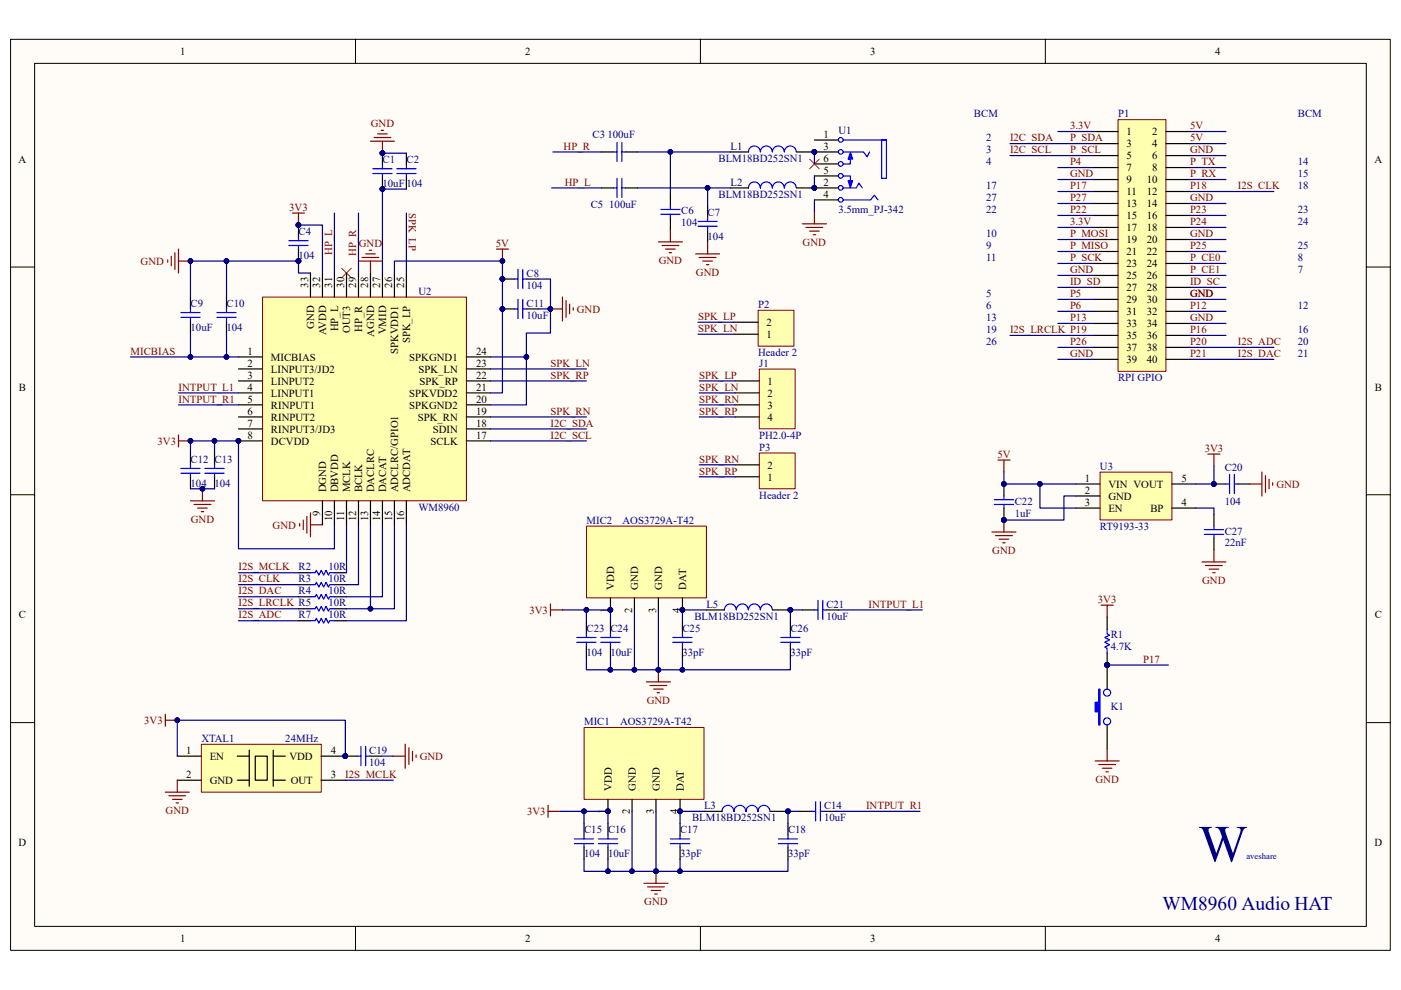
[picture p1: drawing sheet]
<svg xmlns="http://www.w3.org/2000/svg" width="297mm" height="210mm" viewBox="0 0 297 210" stroke-linecap="round" stroke-linejoin="round" font-family="sans-serif">
<path d="M2.3 8.4h292.5v193.2h-292.5z" fill="#fffcf8"/>
<path d="M2.2 8.3h292.6v193.3h-292.6z" fill="none" stroke="#000" stroke-width=".21"/>
<path d="M7.4 13.5h282.3v183h-282.3z" fill="#fffcf8"/>
<g fill="none" stroke="#000" stroke-width=".21">
<path d="M7.3 13.4h282.4v183.1h-282.4zM75.4 8.3v5.1M148.5 8.3v5.1M221.6 8.3v5.1M2.2 56.6h5.1M289.7 56.6h5.1M2.2 104.9h5.1M289.7 104.9h5.1M2.2 153.3h5.1M289.7 153.3h5.1M75.4 196.5v5.1M148.5 196.5v5.1"/>
<path d="M221.6 196.5v5.1"/>
</g>
<g fill="none" stroke="#000" stroke-width=".25">
<path d="M63.3 47.7v2.6M63.3 52.8v2.6M40.4 63v2.5M40.4 68.1v2.5M48 63v2.5M48 68.1v2.5M40.4 96.1v2.5M45.5 96.1v2.5M40.4 101.1v2.6M45.5 101.1v2.6M63.3 121.5h2.5M63.3 124h2.5"/>
<path d="M63.3 126.6h2.5M63.3 129.1h2.5M63.3 131.7h2.5M70.9 121.5h2.6M70.9 124h2.6M70.9 126.6h2.6M70.9 129.1h2.6M70.9 131.7h2.6"/>
</g>
<g fill="none" stroke="#00f" stroke-width=".25">
<path d="M61.3 51.1h4M61.3 52.1h4M63.3 50.3v.8M63.3 52.1v.7M38.4 66.3h4M38.4 67.3h4M40.4 65.5v.8M40.4 67.3v.8M46 66.3h4.1M46 67.3h4.1M48 65.5v.8M48 67.3v.8"/>
<path d="M38.4 99.4h4M40.4 98.6v.8M43.4 99.4h4.1M45.5 98.6v.8M38.4 100.4h4M40.4 100.4v.7M43.4 100.4h4.1M45.5 100.4v.7M65.8 121.5h1l.3-.5 .5 1 .5-1 .5 1 .5-1 .5 1 .3-.5h1M65.8 124h1l.3-.5 .5 1 .5-1 .5 1 .5-1 .5 1 .3-.5h1M65.8 126.6h1l.3-.5 .5 1 .5-1 .5 1 .5-1 .5 1 .3-.5h1M65.8 129.1h1l.3-.5 .5 1 .5-1 .5 1 .5-1 .5 1 .3-.5h1"/>
<path d="M65.8 131.7h1l.3-.6 .5 1.1 .5-1.1 .5 1.1 .5-1.1 .5 1.1 .3-.5h1"/>
</g>
<g fill="none" stroke="#800000" stroke-width=".25">
<path d="M35.6 55.1v.5M36.3 54.4v2M37.1 53.6v3.5M37.8 55.4h2.6M37.8 52.8v5.1M62 45.2h2.6M63.3 45.2v2.5M105.3 52.8h2.5M106.5 52.8v2.6M37.8 93.5h2.6M37.8 92.2v2.6M40.4 106.2h5.1"/>
<path d="M41.1 107h3.6M41.9 107.8h2M42.7 108.5h.5M42.9 103.7v2.5M63.5 111.1v.5M64.3 110.3v2M65.1 109.5v3.6M65.8 111.3h2.6M65.8 108.8v5.1"/>
</g>
<g fill="#000080" stroke="#000080" stroke-width=".21">
<circle cx="40.4" cy="55.4" r=".49"/>
<circle cx="40.4" cy="93.5" r=".49"/>
<circle cx="42.9" cy="103.7" r=".49"/>
<circle cx="106.5" cy="55.4" r=".5"/>
<circle cx="63.3" cy="55.4" r=".5"/>
<circle cx="63.3" cy="47.7" r=".5"/>
</g>
<path d="M72.4 56.9l2.1 2M74.5 56.9l-2.1 2" fill="none" stroke="#f00" stroke-width=".21"/>
<path d="M55.7 63h43.2v43.2h-43.2z" fill="#ffffb0"/>
<path d="M55.7 63h43.2v43.2h-43.2z" fill="none" stroke="#800000" stroke-width=".21"/>
<g fill="none" stroke="#000" stroke-width=".25">
<path d="M81.1 32.5v2.5M81.1 37.6v2.5M86.2 32.5v2.5M86.2 37.6v2.5M65.8 57.9v5.1M68.4 57.9v5.1M70.9 57.9v5.1M73.5 57.9v5.1M76 57.9v5.1M78.5 57.9v5.1M81.1 57.9v5.1M83.6 57.9v5.1"/>
<path d="M86.2 57.9v5.1M106.5 59.2h2.6M111.6 59.2h2.5M50.6 75.7h5M50.6 78.3h5M98.9 75.7h5.1M98.9 78.3h5.1M106.5 65.5h2.6M111.6 65.5h2.5M50.6 80.8h5M50.6 83.3h5M50.6 85.9h5"/>
<path d="M50.6 88.4h5M50.6 91h5M50.6 93.5h5M98.9 80.8h5.1M98.9 83.3h5.1M98.9 85.9h5.1M98.9 88.4h5.1M98.9 91h5.1M98.9 93.5h5.1M68.4 106.2v5.1M70.9 106.2v5.1M73.5 106.2v5.1"/>
<path d="M76 106.2v5.1M78.5 106.2v5.1M81.1 106.2v5.1M83.6 106.2v5.1M86.2 106.2v5.1"/>
</g>
<g fill="#000080" stroke="#000080" stroke-width=".21">
<circle cx="50.6" cy="93.5" r=".5"/>
<circle cx="81.1" cy="32.5" r=".49"/>
<circle cx="81.1" cy="40.1" r=".49"/>
<circle cx="106.5" cy="65.5" r=".5"/>
<circle cx="106.5" cy="59.2" r=".5"/>
</g>
<g fill="none" stroke="#00f" stroke-width=".25">
<path d="M79.1 35.8h4M79.1 36.8h4M81.1 35v.8M81.1 36.8v.8M84.1 35.8h4.1M84.1 36.8h4.1M86.2 35v.8M86.2 36.8v.8M178.8 39.9h2.8l.5-1.1 .7 1.1M178.8 32.2h4.3l.8 1.1 .5-1.1M178.8 29.7h9.1M186.9 29.7h1v8.1h-1z"/>
<path d="M109.1 59.2h.7M109.8 57.2v4M110.8 57.1v4.1M110.8 59.2h.8M109.1 65.5h.7M109.8 63.5v4.1M110.8 63.5v4.1M110.8 65.5h.8"/>
<circle cx="178.2" cy="29.7" r=".5"/>
<circle cx="178.2" cy="37.3" r=".5"/>
<circle cx="178.3" cy="39.8" r=".5"/>
<circle cx="178.3" cy="32.2" r=".5"/>
</g>
<path d="M179.8 38.3h1l-.5 1.6z" fill="#00f"/>
<path d="M179.8 38.3h1l-.5 1.6z" fill="none" stroke="#00f" stroke-width=".21"/>
<g fill="none" stroke="#00f" stroke-width=".25">
<path d="M178.8 37.3h1.5v2M180.3 33v1.8h-1.5"/>
<circle cx="178.2" cy="34.8" r=".5"/>
</g>
<path d="M180.3 32.2l.5 1.6h-1z" fill="#00f"/>
<path d="M180.3 32.2l.5 1.6h-1z" fill="none" stroke="#00f" stroke-width=".21"/>
<path d="M177.8 42.3a.5 .5 0 0 1 .7-.4 .5 .5 0 0 1 0 .9 .5 .5 0 0 1-.7-.4M178.8 42.4h5.8l.8-1 .8 1" fill="none" stroke="#00f" stroke-width=".25"/>
<path d="M172.7 29.7h5.1M172.7 32.2h5.1M172.7 34.8h5.1M172.7 37.3h5.1M172.7 39.9h5.1M172.7 42.4h5.1" fill="none" stroke="#000" stroke-width=".25"/>
<g fill="#000080" stroke="#000080" stroke-width=".21">
<circle cx="172.7" cy="32.2" r=".49"/>
<circle cx="172.6" cy="39.8" r=".49"/>
</g>
<path d="M170.1 47.5h5.1M170.9 48.2h3.6M171.7 49h2M172.4 49.8h.5M172.7 44.9v2.6" fill="none" stroke="#800000" stroke-width=".25"/>
<path d="M171.7 33.8l2 2M173.7 33.8l-2 2" fill="none" stroke="#f00" stroke-width=".21"/>
<path d="M161 78.3h7.6v12.7h-7.6z" fill="#ffffb0"/>
<path d="M161 78.3h7.6v12.7h-7.6z" fill="none" stroke="#800000" stroke-width=".21"/>
<g fill="none" stroke="#000" stroke-width=".25">
<path d="M155.9 80.8h5.1M155.9 83.3h5.1M155.9 85.9h5.1M155.9 88.4h5.1M124.3 131.9v2.6M124.3 137v2.5M129.4 131.9v2.6M129.4 137v2.5M144.7 131.9v2.6M144.7 137v2.5M149.8 129.4h3.8M163.8 129.4h3.8"/>
<path d="M167.6 131.9v2.6M167.6 137v2.5M170.1 129.4h2.6M175.2 129.4h2.6"/>
</g>
<g fill="none" stroke="#800000" stroke-width=".25">
<path d="M78.5 30h5.1M79.3 29.2h3.6M80.1 28.4h2M80.8 27.6h.5M81.1 30v2.5M116.7 65.5h2.5M119.2 63v5.1M120 63.8v3.5M120.8 64.5v2M121.5 65.3v.5M116.7 128.1v2.5M116.7 129.4h2.5"/>
<path d="M137.1 144.6h5M137.8 145.4h3.6M138.6 146.2h2M139.3 146.9h.5M139.6 142.1v2.5"/>
</g>
<g fill="none" stroke="#00f" stroke-width=".25">
<path d="M122.3 136.2h4.1M122.3 135.2h4.1M124.3 134.5v.7M124.3 136.2v.8M127.4 136.2h4.1M127.4 135.2h4.1M129.4 134.5v.7M129.4 136.2v.8M142.6 136.2h4.1M142.6 135.2h4.1M144.7 134.5v.7M144.7 136.2v.8"/>
<path d="M156.1 129.3a1.26 1.26 0 0 0-1.3-1.2 1.26 1.26 0 0 0-1.2 1.3M158.6 129.3a1.26 1.26 0 0 0-1.2-1.2 1.26 1.26 0 0 0-1.3 1.3M161.2 129.3a1.26 1.26 0 0 0-1.3-1.2 1.26 1.26 0 0 0-1.2 1.3M163.7 129.3a1.26 1.26 0 0 0-1.2-1.2 1.26 1.26 0 0 0-1.3 1.3M165.5 136.2h4.1M165.5 135.2h4.1M167.6 134.5v.7M167.6 136.2v.8M172.7 129.4h.7M173.4 127.3v4.1M174.5 127.3v4.1M174.5 129.4h.7"/>
</g>
<g fill="#000080" stroke="#000080" stroke-width=".21">
<circle cx="167.6" cy="129.4" r=".49"/>
<circle cx="139.6" cy="142.1" r=".49"/>
<circle cx="81.1" cy="32.5" r=".49"/>
<circle cx="116.7" cy="65.5" r=".49"/>
</g>
<path d="M42.7 157.9h25.4v10.1h-25.4z" fill="#ffffb0"/>
<path d="M42.7 157.9h25.4v10.1h-25.4z" fill="none" stroke="#800000" stroke-width=".21"/>
<path d="M52.8 159.1v7.7M57.9 159.1v7.7M37.6 160.4h5.1M37.6 165.5h5.1M50.3 160.4h2.5M50.3 165.5h2.5M54.1 160.4h2.6v5.1h-2.6zM57.9 160.4h2.6M57.9 165.5h2.6M68.1 160.4h7.7M68.1 165.5h5.1M78.3 160.4h2.5" fill="none" stroke="#000" stroke-width=".25"/>
<g fill="#000080" stroke="#000080" stroke-width=".21">
<circle cx="73.2" cy="160.4" r=".49"/>
<circle cx="37.6" cy="152.7" r=".5"/>
</g>
<path d="M35 151.5v2.5M35 152.8h2.6M85.9 157.8v5.1M86.7 158.6v3.6M87.5 159.4v2M35 168h5.1M35.8 168.8h3.6M36.6 169.5h2M37.3 170.3h.5M37.6 165.5v2.5M83.4 160.4h2.5M88.2 160.1v.5" fill="none" stroke="#800000" stroke-width=".25"/>
<path d="M76.5 158.3v4.1M77.5 158.3v4.1M75.8 160.4h.7M77.5 160.4h.8" fill="none" stroke="#00f" stroke-width=".25"/>
<path d="M124.4 111.6h25.4v15.2h-25.4z" fill="#ffffb0"/>
<path d="M124.4 111.6h25.4v15.2h-25.4z" fill="none" stroke="#800000" stroke-width=".21"/>
<path d="M129.4 126.8v2.6M134.5 126.8v2.6M139.6 126.8v2.6M144.7 126.8v2.6" fill="none" stroke="#000" stroke-width=".25"/>
<g fill="#000080" stroke="#000080" stroke-width=".21">
<circle cx="129.4" cy="129.4" r=".49"/>
<circle cx="144.7" cy="129.4" r=".49"/>
</g>
<path d="M76 55.4h5.1M76.8 54.6h3.5M77.5 53.8h2.1M78.3 53.1h.5M78.5 55.4v2.5" fill="none" stroke="#800000" stroke-width=".25"/>
<path d="M237.1 25.4h10.1v53.4h-10.1z" fill="#ffffb0"/>
<path d="M237 25.4h10.2v53.4h-10.2z" fill="none" stroke="#800000" stroke-width=".21"/>
<g fill="none" stroke="#000" stroke-width=".25">
<path d="M231.9 27.9h5.1M231.9 30.5h5.1M231.9 33h5.1M231.9 35.5h5.1M231.9 38.1h5.1M247.2 27.9h5.1M247.2 30.5h5.1M247.2 33h5.1M247.2 35.5h5.1M247.2 38.1h5.1M231.9 40.6h5.1M231.9 43.2h5.1"/>
<path d="M231.9 45.7h5.1M231.9 48.2h5.1M231.9 50.8h5.1M231.9 53.3h5.1M231.9 55.9h5.1M231.9 58.4h5.1M247.2 40.6h5.1M247.2 43.2h5.1M247.2 45.7h5.1M247.2 48.2h5.1M247.2 50.8h5.1M247.2 53.3h5.1"/>
<path d="M247.2 55.9h5.1M247.2 58.4h5.1M231.9 61h5.1M231.9 63.5h5.1M231.9 66h5.1M231.9 68.6h5.1M231.9 71.1h5.1M231.9 73.7h5.1M231.9 76.2h5.1M247.2 61h5.1M247.2 63.5h5.1M247.2 66h5.1"/>
<path d="M247.2 68.6h5.1M247.2 71.1h5.1M247.2 73.7h5.1M247.2 76.2h5.1M123.8 174.6v2.6M123.8 179.7v2.6M128.9 174.6v2.6M128.9 179.7v2.6M144.2 174.6v2.6M144.2 179.7v2.6M149.3 172.1h3.8M163.3 172.1h3.8"/>
<path d="M167.1 174.6v2.6M167.1 179.7v2.6M169.6 172.1h2.6M174.7 172.1h2.5"/>
</g>
<path d="M116.2 170.8v2.6M116.2 172.1h2.5M136.5 187.3h5.1M137.3 188.1h3.6M138.1 188.9h2M138.8 189.6h.5M139.1 184.8v2.5" fill="none" stroke="#800000" stroke-width=".25"/>
<g fill="none" stroke="#00f" stroke-width=".25">
<path d="M121.8 178.9h4.1M121.8 177.9h4.1M123.8 177.2v.7M123.8 178.9v.8M126.9 178.9h4.1M126.9 177.9h4.1M128.9 177.2v.7M128.9 178.9v.8M142.1 178.9h4.1M142.1 177.9h4.1M144.2 177.2v.7M144.2 178.9v.8"/>
<path d="M155.6 172a1.26 1.26 0 0 0-1.3-1.2 1.26 1.26 0 0 0-1.2 1.3M158.1 172a1.26 1.26 0 0 0-1.3-1.2 1.26 1.26 0 0 0-1.2 1.3M160.7 172a1.25 1.25 0 0 0-1.3-1.2 1.25 1.25 0 0 0-1.2 1.3M163.2 172a1.26 1.26 0 0 0-1.2-1.2 1.26 1.26 0 0 0-1.3 1.3M165 178.9h4.1M165 177.9h4.1M167.1 177.2v.7M167.1 178.9v.8M172.2 172.1h.7M172.9 170.1v4M173.9 170.1v4M173.9 172.1h.8"/>
</g>
<g fill="#000080" stroke="#000080" stroke-width=".21">
<circle cx="167.1" cy="172.1" r=".49"/>
<circle cx="139.1" cy="184.8" r=".49"/>
</g>
<path d="M123.9 154.3h25.4v15.2h-25.4z" fill="#ffffb0"/>
<path d="M123.8 154.3h25.5v15.2h-25.5z" fill="none" stroke="#800000" stroke-width=".21"/>
<path d="M128.9 169.5v2.6M134 169.5v2.6M139.1 169.5v2.6M144.2 169.5v2.6" fill="none" stroke="#000" stroke-width=".25"/>
<g fill="#000080" stroke="#000080" stroke-width=".21">
<circle cx="128.9" cy="172.1" r=".49"/>
<circle cx="144.2" cy="172.1" r=".49"/>
</g>
<path d="M233.3 100.2h15.2v10.1h-15.2z" fill="#ffffb0"/>
<path d="M233.2 100.1h15.3v10.2h-15.3z" fill="none" stroke="#800000" stroke-width=".21"/>
<g fill="none" stroke="#000" stroke-width=".25">
<path d="M127.5 32.2h2.6M127.5 39.9h2.6M132.6 32.2h2.5M132.6 39.9h2.5M154.9 32.2h3.8M154.9 39.9h3.8M168.8 32.2h3.9M168.8 39.9h3.9M142.1 41.1v2.6M142.1 46.2v2.6M150 43.7v2.5M150 48.8v2.5"/>
<path d="M212.8 102.7v2.5M212.8 107.8v2.5M228.1 102.7h5.1M228.1 105.2h5.1M228.1 107.8h5.1M248.5 102.7h5.1M248.5 107.8h5.1M257.4 109v2.6M257.4 114.1v2.5M257.4 102.7h2.5M262.5 102.7h2.5M234.7 141.1v5.1"/>
<path d="M234.7 153.8v5.1"/>
</g>
<g fill="#000080" stroke="#000080" stroke-width=".21">
<circle cx="212.8" cy="110.3" r=".49"/>
<circle cx="212.8" cy="102.7" r=".49"/>
<circle cx="257.4" cy="102.7" r=".49"/>
<circle cx="172.7" cy="32.2" r=".49"/>
<circle cx="172.6" cy="39.8" r=".49"/>
<circle cx="234.7" cy="141" r=".5"/>
</g>
<g fill="none" stroke="#00f" stroke-width=".25">
<path d="M130.1 39.9h.7M130.1 32.2h.7M130.8 30.2v4.1M130.8 37.8v4.1M131.8 30.2v4.1M131.8 37.8v4.1M131.8 39.9h.8M131.8 32.2h.8M161.2 32.2a1.26 1.26 0 0 0-1.3-1.2 1.26 1.26 0 0 0-1.2 1.2M161.2 39.8a1.26 1.26 0 0 0-1.3-1.2 1.26 1.26 0 0 0-1.2 1.3M163.7 32.2a1.26 1.26 0 0 0-1.2-1.2 1.26 1.26 0 0 0-1.3 1.2M163.7 39.8a1.26 1.26 0 0 0-1.2-1.2 1.26 1.26 0 0 0-1.3 1.3"/>
<path d="M166.3 32.2a1.26 1.26 0 0 0-1.3-1.2 1.26 1.26 0 0 0-1.2 1.2M166.3 39.8a1.26 1.26 0 0 0-1.3-1.2 1.26 1.26 0 0 0-1.2 1.3M168.8 32.2a1.26 1.26 0 0 0-1.3-1.2 1.26 1.26 0 0 0-1.2 1.2M168.8 39.8a1.26 1.26 0 0 0-1.3-1.2 1.26 1.26 0 0 0-1.2 1.3M140.1 45.4h4.1M140.1 44.4h4.1M142.1 43.7v.7M142.1 45.4v.8M148 48h4.1M148 47h4.1M150 46.2v.8M150 48v.8"/>
<path d="M210.8 106h4.1M210.8 107h4.1M212.8 105.2v.8M212.8 107v.8M255.3 112.3h4.1M255.3 113.3h4.1M257.4 111.6v.7M257.4 113.3v.8M259.9 102.7h.8M260.7 100.6v4.1M261.7 100.6v4.1M261.7 102.7h.8"/>
</g>
<g fill="none" stroke="#800000" stroke-width=".25">
<path d="M139.6 51.3h5.1M140.4 52.1h3.5M141.1 52.8h2M141.9 53.6h.5M142.1 48.8v2.5M147.5 53.8h5.1M148.2 54.6h3.6M149 55.4h2M149.8 56.1h.5M150 51.3v2.5M211.6 97.6h2.5M212.8 97.6v2.5"/>
<path d="M256.1 96.3h2.6M257.4 96.3v2.5M210.3 112.8h5.1M211.1 113.6h3.5M211.8 114.4h2.1M212.6 115.1h.5M212.8 110.3v2.5M254.8 119.2h5.1M255.6 120h3.6M257.4 116.6v2.6M265 102.7h2.5M267.5 100.1v5.1"/>
<path d="M268.3 100.9v3.5M269.1 101.6v2.1M269.8 102.4v.5M256.4 120.7h2M257.1 121.5h.5"/>
</g>
<path d="M233 146.2h.2v7.6h-.2v-2.8h-.8v-2.1h.8z" fill-rule="evenodd" fill="#00f"/>
<g fill="none" stroke="#00f" stroke-width=".25">
<path d="M234.7 133.4v1.1l.5 .2-1 .5 1 .5-1 .5 1 .5-1 .5 .5 .3v1M233 146.2h.2v7.6h-.2v-2.8h-.8v-2.1h.8z"/>
<circle cx="234.7" cy="146.9" r=".75"/>
<circle cx="234.7" cy="153" r=".75"/>
</g>
<circle cx="234.7" cy="141" r=".5" fill="#000080" stroke="#000080" stroke-width=".21"/>
<path d="M233.5 128.4h2.5M234.7 128.4v2.5M234.7 158.9v2.5M232.2 161.4h5.1M233 162.2h3.5M233.7 162.9h2.1M234.5 163.7h.5" fill="none" stroke="#800000" stroke-width=".25"/>
<path d="M234.7 130.9v2.5M234.7 138.5v2.6" fill="none" stroke="#000" stroke-width=".25"/>
<path d="M160.8 65.8h7.5v7.6h-7.5z" fill="#ffffb0"/>
<path d="M160.7 65.8h7.6v7.6h-7.6z" fill="none" stroke="#800000" stroke-width=".21"/>
<path d="M155.6 70.9h5.1M155.6 68.3h5.1" fill="none" stroke="#000" stroke-width=".25"/>
<path d="M161 96.1h7.6v7.6h-7.6z" fill="#ffffb0"/>
<path d="M161 96.1h7.6v7.6h-7.6z" fill="none" stroke="#800000" stroke-width=".21"/>
<path d="M155.9 98.6h5.1M155.9 101.1h5.1" fill="none" stroke="#000" stroke-width=".25"/>
<g fill="none" stroke="#000080" stroke-width=".25">
<path d="M81.1 32.5h5.1M117 39.9h10.5M117.2 32.2h10.3M135.1 32.2h19.8M135.1 39.9h19.8M142.1 32.2v8.9M150 39.9v3.8M172.7 32.2v2.6M172.7 37.3v2.6M214.1 33h17.8M214.1 30.5h17.8M224.3 38.1h7.6"/>
<path d="M224.3 35.5h7.6M224.3 27.9h7.6M252.3 30.5h7.6M252.3 27.9h7.6M252.3 33h7.6M252.3 35.5h7.6M252.3 38.1h7.6M48 55.4v7.6M63.3 47.7h5.1v10.2M65.8 57.9h-2.5v-2.5h-22.9v7.6M70.9 45.2v12.7M76 45.2v12.7"/>
<path d="M83.6 57.9v-2.5h22.9v27.9h-2.5M86.2 45.2v12.7M86.2 40.1h-5.1v17.8M114.1 59.2h2.6v11.4h-5.1v5.1M172.7 42.4v2.5M224.3 43.2h7.6M224.3 48.2h7.6M224.3 58.4h7.6M224.3 53.3h7.6M224.3 40.6h7.6M224.3 45.7h7.6M224.3 50.8h7.6"/>
<path d="M224.3 55.9h7.6M252.3 40.6h17.8M252.3 43.2h7.6M252.3 48.2h7.6M252.3 50.8h7.6M252.3 45.7h7.6M252.3 58.4h7.6M252.3 53.3h7.6M252.3 55.9h7.6M27.7 75.7h22.9M40.4 70.6v5.1M48 70.6v5.1"/>
<path d="M104 75.7h7.6v10.2h-7.6M104 78.3h20.3M114.1 65.5h2.6M148 68.3h7.6M148 70.9h7.6M214.1 71.1h17.8M224.3 61h7.6M224.3 76.2h7.6M224.3 63.5h7.6M224.3 66h7.6M224.3 68.6h7.6M224.3 73.7h7.6"/>
<path d="M252.3 61h7.6M252.3 63.5h7.6M252.3 66h7.6M252.3 68.6h7.6M252.3 71.1h7.6M252.3 73.7h17.8M252.3 76.2h17.8M37.8 83.3h12.8M37.8 85.9h12.8M40.4 96.1v-2.6h10.2v22.9h20.3v-5.1M45.5 93.5v2.6M104 80.8h20.3"/>
<path d="M104 88.4h20.3M104 93.5h20.3M104 91h20.3M148.2 98.6h7.7M148.2 83.3h7.7M148.2 80.8h7.7M148.2 85.9h7.7M148.2 88.4h7.7M257.4 98.8v3.9h-3.8M40.4 103.7h5.1M73.5 111.3v10.2M76 111.3v12.7h-2.5"/>
<path d="M78.5 111.3v17.8M81.1 111.3v15.3h-7.6M83.6 111.3v17.8h-10.1M86.2 111.3v20.4h-12.7M148.2 101.1h7.7M212.8 100.1v2.6h15.3M220.5 102.7v5.1h7.6M228.1 105.2h-2.5v5.1h-12.8M253.6 107.8h3.8v1.2M50.6 124h12.7M50.6 121.5h12.7M50.6 126.6h12.7"/>
<path d="M50.6 129.1h12.7M50.6 131.7h12.7M119.2 129.4h10.2v2.5M124.3 129.4v2.5M129.4 139.5v2.6M134.5 129.4v12.7h-10.2v-2.6M139.6 129.4v12.7h-5.1M144.7 139.5v2.6h-5.1M149.8 129.4h-5.1v2.5M167.6 139.5v2.6h-22.9M170.1 129.4h-2.5v2.5M177.8 129.4h17.8"/>
<path d="M234.7 141.1h13M37.6 160.4v-7.6h35.6v7.6M73.2 165.5h10.2M80.8 160.4h2.6M118.7 172.1h10.2v2.5M123.8 172.1v2.5M134 172.1v12.7h-10.2v-2.5M139.1 172.1v12.7h-5.1M149.3 172.1h-5.1v2.5M169.6 172.1h-2.5v2.5M177.2 172.1h17.8M128.9 182.3v2.5"/>
<path d="M144.2 182.3v2.5h-5.1M167.1 182.3v2.5h-22.9"/>
</g>
<g fill="#000080" stroke="#000080" stroke-width=".21">
<circle cx="78.5" cy="129.1" r=".5"/>
<circle cx="63.3" cy="55.4" r=".5"/>
<circle cx="63.3" cy="47.7" r=".5"/>
<circle cx="111.6" cy="75.7" r=".49"/>
<circle cx="45.5" cy="93.5" r=".49"/>
<circle cx="42.9" cy="103.7" r=".49"/>
<circle cx="48" cy="55.4" r=".5"/>
<circle cx="40.4" cy="75.7" r=".49"/>
<circle cx="48" cy="75.7" r=".5"/>
<circle cx="124.3" cy="129.4" r=".49"/>
<circle cx="144.7" cy="142.1" r=".49"/>
<circle cx="139.6" cy="142.1" r=".49"/>
<circle cx="129.4" cy="142.1" r=".49"/>
<circle cx="144.7" cy="129.4" r=".49"/>
<circle cx="167.6" cy="129.4" r=".49"/>
<circle cx="134.5" cy="142.1" r=".5"/>
<circle cx="81.1" cy="40.1" r=".49"/>
<circle cx="81.1" cy="32.5" r=".49"/>
<circle cx="106.5" cy="65.5" r=".5"/>
<circle cx="106.5" cy="59.2" r=".5"/>
<circle cx="106.5" cy="55.4" r=".5"/>
<circle cx="116.7" cy="65.5" r=".49"/>
<circle cx="73.2" cy="160.4" r=".49"/>
<circle cx="37.6" cy="152.7" r=".5"/>
<circle cx="50.6" cy="93.5" r=".5"/>
<circle cx="40.4" cy="93.5" r=".49"/>
<circle cx="40.4" cy="55.4" r=".49"/>
<circle cx="123.8" cy="172.1" r=".49"/>
<circle cx="144.2" cy="184.8" r=".49"/>
<circle cx="139.1" cy="184.8" r=".49"/>
<circle cx="128.9" cy="184.8" r=".49"/>
<circle cx="144.2" cy="172.1" r=".49"/>
<circle cx="167.1" cy="172.1" r=".49"/>
<circle cx="134" cy="184.8" r=".5"/>
<circle cx="220.5" cy="102.7" r=".5"/>
<circle cx="212.8" cy="110.3" r=".49"/>
<circle cx="257.4" cy="102.7" r=".49"/>
<circle cx="142.1" cy="32.2" r=".49"/>
<circle cx="150" cy="39.8" r=".5"/>
<circle cx="234.7" cy="141" r=".5"/>
<circle cx="172.7" cy="32.2" r=".49"/>
<circle cx="172.6" cy="39.8" r=".49"/>
<circle cx="212.8" cy="102.7" r=".49"/>
<circle cx="129.4" cy="129.4" r=".49"/>
<circle cx="128.9" cy="172.1" r=".49"/>
</g>
<text font-size="11" fill="#000080" x="254.1" y="182.7">W</text>
<text font-size="4.1" fill="#000080" x="246.4" y="193.1">WM8960 Audio HAT</text>
<g font-size="2.3">
<text x="38.2" y="11.7">1</text>
<text x="111.4" y="11.7">2</text>
<text x="184.5" y="11.7">3</text>
<text x="257.6" y="11.7">4</text>
<text x="174.6" y="29.2">1</text>
<text x="238.8" y="28.7">1</text>
<text x="244.3" y="28.7">2</text>
<text x="4" y="34.5">A</text>
<text x="174.6" y="31.7">3</text>
<text x="174.6" y="34.3">6</text>
<text x="238.8" y="31.2">3</text>
<text x="238.8" y="33.8">5</text>
<text x="244.3" y="31.2">4</text>
<text x="244.3" y="33.8">6</text>
<text x="291.4" y="34.5">A</text>
<text x="174.6" y="36.8">5</text>
<text x="174.6" y="39.4">2</text>
<text x="174.6" y="41.9">4</text>
<text x="238.8" y="36.3">7</text>
<text x="238.8" y="38.9">9</text>
<text x="238.8" y="41.4">11</text>
<text x="243.1" y="38.9">10</text>
<text x="243.1" y="41.4">12</text>
<text x="244.3" y="36.3">8</text>
<text x="238.8" y="43.9">13</text>
<text x="238.8" y="46.5">15</text>
<text x="243.1" y="43.9">14</text>
<text x="243.1" y="46.5">16</text>
<text x="238.8" y="49">17</text>
<text x="238.8" y="51.6">19</text>
<text x="243.1" y="49">18</text>
<text x="243.1" y="51.6">20</text>
<text x="238.8" y="54.1">21</text>
<text x="238.8" y="56.7">23</text>
<text x="238.8" y="59.2">25</text>
<text x="243.1" y="54.1">22</text>
<text x="243.1" y="56.7">24</text>
<text x="243.1" y="59.2">26</text>
<text x="65.3" y="61" transform="rotate(-90 65.3 61)">33</text>
<text x="67.9" y="61" transform="rotate(-90 67.9 61)">32</text>
<text x="70.4" y="61" transform="rotate(-90 70.4 61)">31</text>
<text x="73" y="61" transform="rotate(-90 73 61)">30</text>
<text x="75.5" y="61" transform="rotate(-90 75.5 61)">29</text>
<text x="78.1" y="61" transform="rotate(-90 78.1 61)">28</text>
<text x="80.6" y="61" transform="rotate(-90 80.6 61)">27</text>
<text x="83.1" y="61" transform="rotate(-90 83.1 61)">26</text>
<text x="85.7" y="61" transform="rotate(-90 85.7 61)">25</text>
<text x="238.8" y="61.7">27</text>
<text x="238.8" y="64.3">29</text>
<text x="243.1" y="61.7">28</text>
<text x="243.1" y="64.3">30</text>
<text x="66.6" y="69.8" transform="rotate(-90 66.6 69.8)">GND</text>
<text x="69.1" y="71.1" transform="rotate(-90 69.1 71.1)">AVDD</text>
<text x="71.7" y="70.3" transform="rotate(-90 71.7 70.3)">HP_L</text>
<text x="74.2" y="70.7" transform="rotate(-90 74.2 70.7)">OUT3</text>
<text x="76.8" y="70.4" transform="rotate(-90 76.8 70.4)">HP_R</text>
<text x="79.3" y="71.4" transform="rotate(-90 79.3 71.4)">AGND</text>
<text x="81.9" y="70.9" transform="rotate(-90 81.9 70.9)">VMID</text>
<text x="162.5" y="71.7">1</text>
<text x="162.5" y="69.1">2</text>
<text x="238.8" y="66.8">31</text>
<text x="238.8" y="69.4">33</text>
<text x="238.8" y="71.9">35</text>
<text x="243.1" y="66.8">32</text>
<text x="243.1" y="69.4">34</text>
<text x="243.1" y="71.9">36</text>
<text x="52.5" y="75.2">1</text>
<text x="52.5" y="77.8">2</text>
<text x="57.4" y="76.5">MICBIAS</text>
<text x="84.4" y="75.1" transform="rotate(-90 84.4 75.1)">SPKVDD1</text>
<text x="86.8" y="76.5">SPKGND1</text>
<text x="87" y="72.8" transform="rotate(-90 87 72.8)">SPK_LP</text>
<text x="100.9" y="77.8">23</text>
<text x="100.9" y="75.2">24</text>
<text x="238.8" y="74.5">37</text>
<text x="238.8" y="77">39</text>
<text x="243.1" y="74.5">38</text>
<text x="243.1" y="77">40</text>
<text x="4" y="82.8">B</text>
<text x="52.5" y="80.3">3</text>
<text x="52.5" y="82.8">4</text>
<text x="57.4" y="79">LINPUT3/JD2</text>
<text x="57.4" y="81.6">LINPUT2</text>
<text x="88.7" y="79">SPK_LN</text>
<text x="89" y="81.6">SPK_RP</text>
<text x="100.9" y="80.3">22</text>
<text x="100.9" y="82.8">21</text>
<text x="162.7" y="81.6">1</text>
<text x="291.5" y="82.8">B</text>
<text x="52.5" y="85.4">5</text>
<text x="52.5" y="87.9">6</text>
<text x="57.4" y="84.1">LINPUT1</text>
<text x="57.4" y="86.7">RINPUT1</text>
<text x="57.4" y="89.2">RINPUT2</text>
<text x="86.8" y="86.7">SPKGND2</text>
<text x="86.8" y="84.1">SPKVDD2</text>
<text x="88.6" y="89.2">SPK_RN</text>
<text x="100.9" y="85.4">20</text>
<text x="100.9" y="87.9">19</text>
<text x="162.7" y="84.1">2</text>
<text x="162.7" y="86.7">3</text>
<text x="162.7" y="89.2">4</text>
<text x="52.5" y="90.5">7</text>
<text x="52.5" y="93">8</text>
<text x="57.4" y="91.8">RINPUT3/JD3</text>
<text x="57.4" y="94.3">DCVDD</text>
<text x="91.2" y="94.3">SCLK</text>
<text x="91.8" y="91.8">SDIN</text>
<text x="100.9" y="93">17</text>
<text x="100.9" y="90.5">18</text>
<text x="162.7" y="101.9">1</text>
<text x="162.7" y="99.4">2</text>
<text x="69.1" y="104.5" transform="rotate(-90 69.1 104.5)">DGND</text>
<text x="71.7" y="104.5" transform="rotate(-90 71.7 104.5)">DBVDD</text>
<text x="74.2" y="104.5" transform="rotate(-90 74.2 104.5)">MCLK</text>
<text x="76.8" y="104.5" transform="rotate(-90 76.8 104.5)">BCLK</text>
<text x="79.3" y="104.5" transform="rotate(-90 79.3 104.5)">DACLRC</text>
<text x="81.9" y="104.5" transform="rotate(-90 81.9 104.5)">DACAT</text>
<text x="84.4" y="104.5" transform="rotate(-90 84.4 104.5)">ADCLRC/GPIO1</text>
<text x="87" y="104.5" transform="rotate(-90 87 104.5)">ADCDAT</text>
<text x="230" y="102.2">1</text>
<text x="230" y="104.7">2</text>
<text x="230" y="107.3">3</text>
<text x="235" y="103.4">VIN VOUT</text>
<text x="235" y="106">GND</text>
<text x="250.5" y="107.3">4</text>
<text x="250.5" y="102.2">5</text>
<text x="67.9" y="109.4" transform="rotate(-90 67.9 109.4)">9</text>
<text x="70.4" y="110.6" transform="rotate(-90 70.4 110.6)">10</text>
<text x="73" y="110.5" transform="rotate(-90 73 110.5)">11</text>
<text x="75.5" y="110.6" transform="rotate(-90 75.5 110.6)">12</text>
<text x="78.1" y="110.6" transform="rotate(-90 78.1 110.6)">13</text>
<text x="80.6" y="110.6" transform="rotate(-90 80.6 110.6)">14</text>
<text x="83.1" y="110.6" transform="rotate(-90 83.1 110.6)">15</text>
<text x="85.7" y="110.6" transform="rotate(-90 85.7 110.6)">16</text>
<text x="235" y="108.5">EN</text>
<text x="243.9" y="108.5">BP</text>
<text x="130.2" y="125.1" transform="rotate(-90 130.2 125.1)">VDD</text>
<text x="135.3" y="125.1" transform="rotate(-90 135.3 125.1)">GND</text>
<text x="140.4" y="125.1" transform="rotate(-90 140.4 125.1)">GND</text>
<text x="145.5" y="125.1" transform="rotate(-90 145.5 125.1)">DAT</text>
<text x="4" y="131.2">C</text>
<text x="128.9" y="130" transform="rotate(-90 128.9 130)">1</text>
<text x="134" y="130" transform="rotate(-90 134 130)">2</text>
<text x="139.1" y="130" transform="rotate(-90 139.1 130)">3</text>
<text x="144.2" y="130" transform="rotate(-90 144.2 130)">4</text>
<text x="291.5" y="131.2">C</text>
<text x="39.5" y="159.9">1</text>
<text x="44.5" y="161.2">EN</text>
<text x="61.4" y="161.2">VDD</text>
<text x="70.2" y="159.9">4</text>
<text x="39.5" y="165">2</text>
<text x="44.5" y="166.3">GND</text>
<text x="61.6" y="166.3">OUT</text>
<text x="70.2" y="165">3</text>
<text x="129.7" y="167.8" transform="rotate(-90 129.7 167.8)">VDD</text>
<text x="134.8" y="167.8" transform="rotate(-90 134.8 167.8)">GND</text>
<text x="139.9" y="167.8" transform="rotate(-90 139.9 167.8)">GND</text>
<text x="145" y="167.8" transform="rotate(-90 145 167.8)">DAT</text>
<text x="128.4" y="172.7" transform="rotate(-90 128.4 172.7)">1</text>
<text x="133.5" y="172.7" transform="rotate(-90 133.5 172.7)">2</text>
<text x="138.6" y="172.7" transform="rotate(-90 138.6 172.7)">3</text>
<text x="143.7" y="172.7" transform="rotate(-90 143.7 172.7)">4</text>
<text x="4" y="179.5">D</text>
<text x="291.4" y="179.5">D</text>
<text x="38.2" y="199.8">1</text>
<text x="111.4" y="199.8">2</text>
<text x="184.5" y="199.8">3</text>
<text x="257.6" y="199.8">4</text>
</g>
<g font-size="2.3" fill="#800000">
<text x="78.6" y="26.9">GND</text>
<text x="214.1" y="30">I2C_SDA</text>
<text x="226.9" y="30">P_SDA</text>
<text x="226.9" y="27.4">3.3V</text>
<text x="252.3" y="27.4">5V</text>
<text x="252.3" y="30">5V</text>
<text x="119.5" y="31.8">HP_R</text>
<text x="214.1" y="32.5">I2C_SCL</text>
<text x="226.9" y="35.1">P4</text>
<text x="226.9" y="32.5">P_SCL</text>
<text x="252.3" y="35.1">P_TX</text>
<text x="252.3" y="32.5">GND</text>
<text x="119.8" y="39.4">HP_L</text>
<text x="226.9" y="37.6">GND</text>
<text x="226.9" y="40.1">P17</text>
<text x="252.3" y="37.6">P_RX</text>
<text x="252.3" y="40.1">P18</text>
<text x="262.5" y="40.1">I2S_CLK</text>
<text x="61.3" y="44.7">3V3</text>
<text x="86.7" y="45.2" transform="rotate(90 86.7 45.2)">SPK_LP</text>
<text x="226.9" y="47.8">3.3V</text>
<text x="226.9" y="45.2">P22</text>
<text x="226.9" y="42.7">P27</text>
<text x="252.3" y="42.7">GND</text>
<text x="252.3" y="45.2">P23</text>
<text x="252.3" y="47.8">P24</text>
<text x="76.1" y="52.3">GND</text>
<text x="105.1" y="52.3">5V</text>
<text x="170.2" y="52.1">GND</text>
<text x="226.9" y="52.9">P_MISO</text>
<text x="226.9" y="50.3">P_MOSI</text>
<text x="252.3" y="50.3">GND</text>
<text x="252.3" y="52.9">P25</text>
<text x="29.8" y="56.2">GND</text>
<text x="70.4" y="54.1" transform="rotate(-90 70.4 54.1)">HP_L</text>
<text x="75.5" y="54.4" transform="rotate(-90 75.5 54.4)">HP_R</text>
<text x="139.7" y="55.9">GND</text>
<text x="147.5" y="58.4">GND</text>
<text x="226.9" y="57.9">GND</text>
<text x="226.9" y="55.4">P_SCK</text>
<text x="252.3" y="55.4">P_CE0</text>
<text x="252.3" y="57.9">P_CE1</text>
<text x="226.9" y="65.6">P6</text>
<text x="226.9" y="63">P5</text>
<text x="226.9" y="60.5">ID_SD</text>
<text x="252.3" y="63">GND</text>
<text x="252.3" y="65.6">P12</text>
<text x="252.3" y="60.5">ID_SC</text>
<text x="122.3" y="66.3">GND</text>
<text x="148" y="67.9">SPK_LP</text>
<text x="148" y="70.4">SPK_LN</text>
<text x="214.1" y="70.7">I2S_LRCLK P19</text>
<text x="226.9" y="68.1">P13</text>
<text x="252.3" y="68.1">GND</text>
<text x="252.3" y="70.7">P16</text>
<text x="27.7" y="75.2">MICBIAS</text>
<text x="116.7" y="77.8">SPK_LN</text>
<text x="226.9" y="75.7">GND</text>
<text x="226.9" y="73.2">P26</text>
<text x="252.3" y="73.2">P20</text>
<text x="252.3" y="75.7">P21</text>
<text x="262.5" y="75.7">I2S_DAC</text>
<text x="262.5" y="73.2">I2S_ADC</text>
<text x="37.9" y="82.8">INTPUT_L1</text>
<text x="116.7" y="80.3">SPK_RP</text>
<text x="148.2" y="82.8">SPK_LN</text>
<text x="148.2" y="80.3">SPK_LP</text>
<text x="37.9" y="85.4">INTPUT_R1</text>
<text x="116.7" y="87.9">SPK_RN</text>
<text x="148.2" y="87.9">SPK_RP</text>
<text x="148.2" y="85.4">SPK_RN</text>
<text x="33.4" y="94.3">3V3</text>
<text x="116.7" y="90.5">I2C_SDA</text>
<text x="116.7" y="93">I2C_SCL</text>
<text x="255.4" y="95.8">3V3</text>
<text x="148.2" y="98.1">SPK_RN</text>
<text x="148.2" y="100.6">SPK_RP</text>
<text x="211.5" y="97.1">5V</text>
<text x="270.6" y="103.4">GND</text>
<text x="40.4" y="110.8">GND</text>
<text x="57.8" y="112.1">GND</text>
<text x="210.4" y="117.4">GND</text>
<text x="50.6" y="121">I2S_MCLK</text>
<text x="50.6" y="123.5">I2S_CLK</text>
<text x="254.9" y="123.8">GND</text>
<text x="50.6" y="126.1">I2S_DAC</text>
<text x="50.6" y="128.6">I2S_LRCLK R5</text>
<text x="50.6" y="131.2">I2S_ADC</text>
<text x="112.2" y="130.2">3V3</text>
<text x="184.1" y="128.9">INTPUT_L1</text>
<text x="232.8" y="127.9">3V3</text>
<text x="242.4" y="140.6">P17</text>
<text x="137.1" y="149.2">GND</text>
<text x="30.6" y="153.5">3V3</text>
<text x="89" y="161.2">GND</text>
<text x="73.2" y="165">I2S_MCLK</text>
<text x="232.3" y="166">GND</text>
<text x="35.1" y="172.6">GND</text>
<text x="111.7" y="172.9">3V3</text>
<text x="183.6" y="171.6">INTPUT_R1</text>
<text x="136.6" y="191.9">GND</text>
</g>
<g font-size="2.3" fill="#000080">
<text x="125.6" y="29.2">C3 100uF</text>
<text x="177.8" y="28.4">U1</text>
<text x="206.5" y="24.9">BCM</text>
<text x="209.1" y="30">2</text>
<text x="237" y="24.9">P1</text>
<text x="275.2" y="24.9">BCM</text>
<text x="81.1" y="34.5">C1</text>
<text x="86.2" y="34.5">C2</text>
<text x="152.3" y="34.3">BLM18BD252SN1</text>
<text x="154.9" y="31.7">L1</text>
<text x="209.1" y="32.5">3</text>
<text x="209.1" y="35.1">4</text>
<text x="275.2" y="35.1">14</text>
<text x="81.1" y="39.6">10uF</text>
<text x="86.2" y="39.6">104</text>
<text x="152.3" y="41.9">BLM18BD252SN1</text>
<text x="154.9" y="39.4">L2</text>
<text x="209.1" y="40.1">17</text>
<text x="275.2" y="37.6">15</text>
<text x="275.2" y="40.1">18</text>
<text x="125.2" y="44.2">C5 100uF</text>
<text x="144.4" y="45.5">C6</text>
<text x="150" y="45.7">C7</text>
<text x="177.8" y="45.2">3.5mm_PJ-342</text>
<text x="209.1" y="42.7">27</text>
<text x="209.1" y="45.2">22</text>
<text x="275.2" y="45.2">23</text>
<text x="275.2" y="47.8">24</text>
<text x="63.3" y="49.8">C4</text>
<text x="144.4" y="48">104</text>
<text x="150" y="50.8">104</text>
<text x="209.1" y="50.3">10</text>
<text x="209.1" y="52.9">9</text>
<text x="275.2" y="52.9">25</text>
<text x="63.3" y="54.9">104</text>
<text x="111.6" y="58.7">C8</text>
<text x="209.1" y="55.4">11</text>
<text x="275.2" y="57.9">7</text>
<text x="275.2" y="55.4">8</text>
<text x="40.4" y="65">C9</text>
<text x="48" y="65">C10</text>
<text x="88.7" y="62.5">U2</text>
<text x="111.6" y="65">C11</text>
<text x="111.6" y="61.2">104</text>
<text x="160.7" y="65.3">P2</text>
<text x="209.1" y="63">5</text>
<text x="209.1" y="65.6">6</text>
<text x="275.2" y="65.6">12</text>
<text x="40.4" y="70.1">10uF</text>
<text x="48" y="70.1">104</text>
<text x="111.6" y="67.6">10uF</text>
<text x="209.1" y="68.1">13</text>
<text x="209.1" y="70.7">19</text>
<text x="275.2" y="70.7">16</text>
<text x="160.7" y="75.5">Header 2</text>
<text x="161" y="77.8">J1</text>
<text x="209.1" y="73.2">26</text>
<text x="275.2" y="75.7">21</text>
<text x="275.2" y="73.2">20</text>
<text x="237" y="80.8">RPI GPIO</text>
<text x="161" y="93">PH2.0-4P</text>
<text x="161" y="95.6">P3</text>
<text x="40.4" y="98.1">C12 C13</text>
<text x="233.2" y="99.6">U3</text>
<text x="259.7" y="99.9">C20</text>
<text x="40.4" y="103.2">104</text>
<text x="45.5" y="103.2">104</text>
<text x="161" y="105.7">Header 2</text>
<text x="215.2" y="107">C22</text>
<text x="259.7" y="107">104</text>
<text x="88.7" y="108.3">WM8960</text>
<text x="124.4" y="111.1">MIC2</text>
<text x="132" y="111.1">AOS3729A-T42</text>
<text x="215.2" y="109.6">1uF</text>
<text x="233.2" y="112.4">RT9193-33</text>
<text x="259.7" y="113.4">C27</text>
<text x="259.7" y="115.9">22nF</text>
<text x="63.3" y="121">R2</text>
<text x="63.3" y="123.5">R3</text>
<text x="69.7" y="121">10R</text>
<text x="69.7" y="123.5">10R</text>
<text x="63.3" y="126.1">R4</text>
<text x="63.3" y="131.2">R7</text>
<text x="69.7" y="126.1">10R</text>
<text x="69.7" y="128.6">10R</text>
<text x="69.7" y="131.2">10R</text>
<text x="147.2" y="131.4">BLM18BD252SN1</text>
<text x="149.8" y="128.9">L5</text>
<text x="175.2" y="128.9">C21</text>
<text x="175.2" y="131.4">10uF</text>
<text x="124.4" y="134">C23 C24</text>
<text x="144.7" y="134">C25</text>
<text x="167.6" y="134">C26</text>
<text x="235.5" y="135.2">R1</text>
<text x="235.5" y="137.8">4.7K</text>
<text x="124.4" y="139">104</text>
<text x="129.4" y="139">10uF</text>
<text x="144.7" y="139">33pF</text>
<text x="167.6" y="139">33pF</text>
<text x="123.8" y="153.8">MIC1</text>
<text x="131.5" y="153.8">AOS3729A-T42</text>
<text x="235.5" y="150.5">K1</text>
<text x="42.7" y="157.4">XTAL1</text>
<text x="60.5" y="157.4">24MHz</text>
<text x="78.3" y="159.9">C19</text>
<text x="78.3" y="162.5">104</text>
<text x="149.3" y="171.6">L3</text>
<text x="174.7" y="171.6">C14</text>
<text x="123.8" y="176.7">C15</text>
<text x="128.9" y="176.7">C16</text>
<text x="144.2" y="176.7">C17</text>
<text x="146.7" y="174.1">BLM18BD252SN1</text>
<text x="167.1" y="176.7">C18</text>
<text x="174.7" y="174.1">10uF</text>
<text x="123.8" y="181.8">104</text>
<text x="128.9" y="181.8">10uF</text>
<text x="144.2" y="181.8">33pF</text>
<text x="167.1" y="181.8">33pF</text>
</g>
<text font-size="1.8" fill="#000080" x="264.3" y="182.1">aveshare</text>
</svg>
